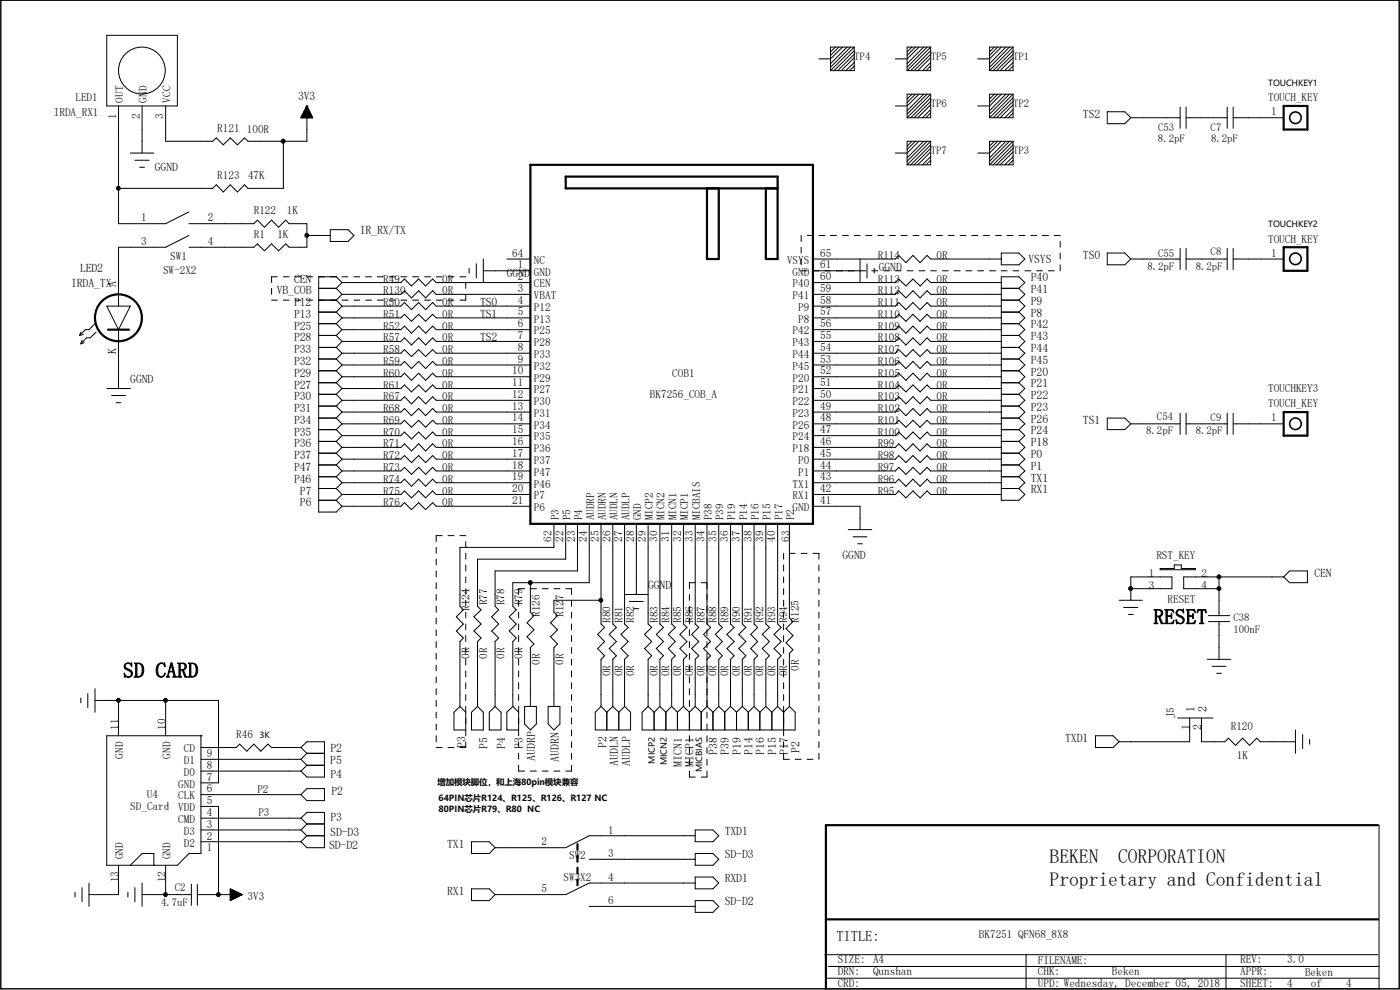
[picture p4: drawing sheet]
<svg xmlns="http://www.w3.org/2000/svg" width="297mm" height="210mm" viewBox="0 0 297 210" stroke-linecap="round" stroke-linejoin="round" font-family="sans-serif">
<g fill="none" stroke="#000" stroke-width=".21">
<path d="M.2 0h296.6v209.8h-296.6zM22.6 7.5h15v15h-15zM177.2 10l-1 1M178 10l-1.8 1.8M178.7 10l-2.5 2.5h-2.5M179.7 10l-3.5 3.5M180.5 10l-4.3 4.3M181.2 10h-5v5M181.2 10v5h-5M181.2 10l-5 5M181.2 10.8l-4.2 4.2M181.2 11.5l-3.5 3.5"/>
<path d="M181.2 12.2l-2.7 2.8M181.2 13.3l-1.7 1.7M181.2 14l-1 1M193.5 10l-1.1 1M193.5 20l-1.1 1M194.2 10l-1.8 1.8M194.2 20l-1.8 1.8M194.9 20l-2.5 2.5h-2.5M194.9 10l-2.5 2.5h-2.5M196 10l-3.6 3.5M196 20l-3.6 3.5M196.7 10l-4.3 4.3"/>
<path d="M196.7 20l-4.3 4.2M197.4 20v5h-5M197.4 10h-5v5M197.4 10v5h-5M197.4 20h-5v5M197.4 10l-5 5M197.4 10.8l-4.2 4.2M197.4 11.5l-3.5 3.5M197.4 12.2l-2.7 2.8M197.4 13.3l-1.7 1.7M197.4 14l-.9 1M197.4 20l-5 5"/>
<path d="M210.9 10l-1 1M210.9 20l-1 1M211.7 10l-1.8 1.8M211.7 20l-1.8 1.8M212.4 20l-2.5 2.5h-2.5M212.4 10l-2.5 2.5h-2.5M213.4 10l-3.5 3.5M213.4 20l-3.5 3.5M214.2 10l-4.3 4.3M214.2 20l-4.3 4.2M214.9 20v5h-5M214.9 10h-5v5"/>
<path d="M214.9 20h-5v5M214.9 10v5h-5M214.9 10l-5 5M214.9 10.8l-4.2 4.2M214.9 11.5l-3.5 3.5M214.9 12.2l-2.7 2.8M214.9 13.3l-1.8 1.7M214.9 14l-1 1M214.9 20l-5 5M25.1 40h.1M25.1 22.5v25h10l5-2.5M27.6 32.5h5"/>
<path d="M28.6 34h3M29.6 35.5h1M30.1 22.5v10M35.1 22.5v7.5h10l.8-.7 1.5 1.4 1.5-1.4 1.5 1.4 1.5-1.4 .7 .7h12.5v-7.5M60.1 30v10h-7.5l-.7-.8-1.5 1.5-1.5-1.5-1.5 1.5-1.5-1.5-.8 .8h-20M63.9 25h2.4M63.9 24.8h2.4M64 25v-.3h2.2v.3M64.1 24.6h2M64.1 25v-.5h2v.5M64.1 24.4h1.9M64.2 24.3h1.8v.7"/>
<path d="M64.2 24.2v.8M64.2 24.2h1.8M64.3 24.1h1.6v.9M64.3 24v1M64.3 24h1.5M64.4 23.9h1.4v1.1M64.4 23.8v1.2M64.4 23.8h1.3M64.5 23.7h1.2v1.3M64.5 23.6v1.4M64.6 23.6h1M64.6 23.5h1v1.5"/>
<path d="M64.6 23.4v1.6M64.6 23.4h.9M64.7 23.3h.8v1.7M64.8 23.1h.6v1.9M64.8 23v2M64.9 23h.4M64.9 22.9h.4v2.1M65 22.7h.2v2.3M65 22.6v2.4M65.1 22.6h.1M65.1 22.5h.1M65.1 22.5l1.2 2.5h-2.5"/>
<path d="M65.1 22.5l-1.3 2.5M65.2 22.8h-.3v2.2M65.4 23.2h-.7v1.8M193.5 30l-1.1 1M194.2 30l-1.8 1.7M194.9 30l-2.5 2.5h-2.5M196 30l-3.6 3.5M196.7 30l-4.3 4.2M197.4 30h-5v5M197.4 30v5h-5M197.4 20.7l-4.2 4.3M197.4 21.5l-3.5 3.5"/>
<path d="M197.4 22.2l-2.7 2.8M197.4 23.2l-1.7 1.8M197.4 24l-.9 1M197.4 30l-5 5M197.4 30.7l-4.2 4.3M197.4 31.5l-3.5 3.5M197.4 32.2l-2.7 2.8M197.4 33.2l-1.7 1.8M197.4 34l-.9 1M210.9 30l-1 1M211.7 30l-1.8 1.7M212.4 30l-2.5 2.5h-2.5"/>
<path d="M213.4 30l-3.5 3.5M214.2 30l-4.3 4.2M214.9 24l-1 1M214.9 30h-5v5M214.9 30v5h-5M214.9 20.7l-4.2 4.3M214.9 21.5l-3.5 3.5M214.9 22.2l-2.7 2.8M214.9 23.2l-1.8 1.8M214.9 30l-5 5M214.9 30.7l-4.2 4.3M214.9 31.5l-3.5 3.5"/>
<path d="M214.9 32.2l-2.7 2.8M214.9 33.2l-1.8 1.8M214.9 34l-1 1M234.9 23.7h3.7l1.3 1.3-1.3 1.2h-3.7zM239.9 25h10.5M250.4 22.7v4.5M251.6 25h8.7M251.6 22.7v4.5M260.3 22.7v4.5M261.6 25h10.7M261.6 22.7v4.5M40.1 50l-5 2.5h-10v12.4"/>
<path d="M40.1 47.5h13.7l.8-.8 1.5 1.5 1.5-1.5 1.5 1.5 1.5-1.5 .7 .8h3.8v5h-3.8l-.7-.8-1.5 1.5-1.5-1.5-1.5 1.5-1.5-1.5-.8 .8h-13.7M58.8 58.7h-1.2v1.2M60.1 58.7h1.2M62.6 58.7h1.2M65.1 50h5M65.1 58.7h1.2M70.1 48.7h3.7l1.3 1.3-1.3 1.2h-3.7zM72.6 59.9l-1.3-1.2h-3.7v49.9h3.7l1.3-1.2M72.6 58.7h1.2M72.6 59.9h12.4l.8-.7 1.5 1.5 1.5-1.5 1.5 1.5 1.5-1.5 .7 .7h20M72.6 59.9l-1.3 1.3M75.1 58.7h1.2"/>
<path d="M77.6 58.7h1.2M80.1 58.7h1.2M82.6 58.7h1.2M85 58.7h1.3M87.5 58.7h1.3M90.1 58.7h1.2M92.5 58.7h1.3M95 58.7h1.3M97.6 58.7h1.2M98.8 59.9v1.3M99.5 56.9v1.1M101 56v3"/>
<path d="M102.5 57.4h10M102.5 54.9v5M107.5 54.9h5M170 50v1.2M170 52.5v1.2M170 54.9v1.3M170 57.4h1.2M171.2 50h1.3M172.5 57.4h11.2M172.5 59.9h17.4l.8-.7 1.5 1.5 1.5-1.5 1.5 1.5 1.5-1.5 .7 .7h15M172.5 54.9h17.4l.8-.7 1.5 1.5 1.5-1.5 1.5 1.5 1.5-1.5 .7 .7h15M173.7 50h1.3"/>
<path d="M176.2 50h1.3M178.7 50h1.3M181.2 50h1.3M182.5 54.9v5M183.7 50h1.3M183.9 56v3M185 57.4h1.2M185.5 56.9v1.1M186.2 50h1.3M187.5 57.4h1.2M188.7 50h1.2M189.9 57.4h1.3"/>
<path d="M191.2 50h1.2M192.4 57.4h1.3M193.7 50h1.2M194.9 57.4h1.3M196.2 50h1.2M197.4 57.4h1.3M198.7 50h1.2M199.9 57.4h1.3M201.2 50h1.2M202.4 57.4h1.3M203.7 50h1.2M204.9 57.4h1.3"/>
<path d="M206.2 50h1.2M207.4 57.4h1.3M208.7 50h1.2M209.9 57.4h1.3M211.2 50h1.2M212.4 57.4h1.3M212.4 53.7h3.8l1.2 1.2-1.2 1.3h-3.8zM213.7 50h1.2M214.9 57.4h1.3M216.2 50h1.2M217.4 57.4h1.3M218.7 50h1.2"/>
<path d="M219.9 57.4h1.2M221.1 50h1.3M222.4 57.4h1.2M223.6 50h1.3M224.9 51.2v1.3M224.9 53.7v1.2M224.9 56.2v1.2M234.9 53.7h3.7l1.3 1.2-1.3 1.3h-3.7zM239.9 54.9h10.5M250.4 52.7v4.5M251.6 54.9h8.7M251.6 52.7v4.5"/>
<path d="M260.3 52.7v4.5M261.6 54.9h10.7M261.6 52.7v4.5M17.1 70.4l-.2 .8M17.4 72.2l-.3 .7M17.7 71l-.8 .2M17.9 72.7l-.8 .2M20.2 68.7l-1.3 1.2h-.8l-1.2 1.3M20.4 70.4l-1.3 1.3h-.7l-1.3 1.2M22.6 64.9h5l-2.5 5zM25.1 69.9v12.5M57.6 61.2v1.2"/>
<path d="M57.6 63.7h1.2M60.1 63.7h1.2M62.6 63.7h1.2M65.1 63.7h1.2M67.6 63.7h3.7M67.6 61.2h3.7M67.6 66.2h3.7M67.6 68.7h3.7M67.6 71.2h3.7M67.6 73.7h3.7M67.6 76.2h3.7M67.6 78.7h3.7"/>
<path d="M71.3 61.2l1.3 1.2M71.3 63.7l1.3 1.2M71.3 66.2l1.3 1.2M71.3 68.7l1.3 1.2M71.3 71.2l1.3 1.2M71.3 73.7l1.3 1.2M71.3 76.2l1.3 1.2M71.3 78.7l1.3 1.2M72.6 63.7h1.2M72.6 79.9h12.4l.8-.7 1.5 1.5 1.5-1.5 1.5 1.5 1.5-1.5 .7 .7h20M72.6 77.4h12.4l.8-.7 1.5 1.5 1.5-1.5 1.5 1.5 1.5-1.5 .7 .7h20M72.6 74.9h12.4l.8-.7 1.5 1.4 1.5-1.4 1.5 1.4 1.5-1.4 .7 .7h20"/>
<path d="M72.6 72.4h12.4l.8-.7 1.5 1.5 1.5-1.5 1.5 1.5 1.5-1.5 .7 .7h20M72.6 69.9h12.4l.8-.7 1.5 1.5 1.5-1.5 1.5 1.5 1.5-1.5 .7 .7h20M72.6 67.4h12.4l.8-.7 1.5 1.5 1.5-1.5 1.5 1.5 1.5-1.5 .7 .7h20M72.6 64.9h12.4l.8-.7 1.5 1.5 1.5-1.5 1.5 1.5 1.5-1.5 .7 .7h20M72.6 62.4h12.4l.8-.7 1.5 1.5 1.5-1.5 1.5 1.5 1.5-1.5 .7 .7h20M72.6 77.4l-1.3 1.3M72.6 74.9l-1.3 1.3M72.6 62.4l-1.3 1.3M72.6 64.9l-1.3 1.3M72.6 67.4l-1.3 1.3M72.6 69.9l-1.3 1.3M72.6 72.4l-1.3 1.3"/>
<path d="M72.6 79.9l-1.3 1.3M75.1 63.7h1.2M77.6 63.7h1.2M80.1 63.7h1.2M82.6 63.7h1.2M85 63.7h1.3M87.5 63.7h1.3M90.1 63.7h1.2M92.5 63.7h1.3M95 63.7h1.3M98.8 62.4v1.3h-1.2M172.5 79.9h17.4l.8-.7 1.5 1.5 1.5-1.5 1.5 1.5 1.5-1.5 .7 .7h15"/>
<path d="M172.5 77.4h17.4l.8-.7 1.5 1.5 1.5-1.5 1.5 1.5 1.5-1.5 .7 .7h15M172.5 74.9h17.4l.8-.7 1.5 1.4 1.5-1.4 1.5 1.4 1.5-1.4 .7 .7h15M172.5 72.4h17.4l.8-.7 1.5 1.5 1.5-1.5 1.5 1.5 1.5-1.5 .7 .7h15M172.5 69.9h17.4l.8-.7 1.5 1.5 1.5-1.5 1.5 1.5 1.5-1.5 .7 .7h15M172.5 67.4h17.4l.8-.7 1.5 1.5 1.5-1.5 1.5 1.5 1.5-1.5 .7 .7h15M172.5 64.9h17.4l.8-.7 1.5 1.5 1.5-1.5 1.5 1.5 1.5-1.5 .7 .7h15M172.5 62.4h17.4l.8-.7 1.5 1.5 1.5-1.5 1.5 1.5 1.5-1.5 .7 .7h15M212.4 63.7h3.8M212.4 61.2h3.8M212.4 66.2h3.8M212.4 68.7h3.8M212.4 71.2h3.8"/>
<path d="M212.4 73.7h3.8M212.4 76.2h3.8M212.4 78.7h3.8M216.2 61.2l1.2-1.3-1.2-1.2h-3.8v47.4h3.8l1.2-1.2-1.2-1.3M216.2 63.7l1.2 1.2-1.2 1.3M216.2 78.7l1.2 1.2-1.2 1.3M216.2 76.2l1.2 1.2-1.2 1.3M216.2 73.7l1.2 1.2-1.2 1.3M216.2 71.2l1.2 1.2-1.2 1.3M216.2 68.7l1.2 1.2-1.2 1.3M216.2 66.2l1.2 1.2-1.2 1.3M216.2 61.2l1.2 1.2-1.2 1.3"/>
<path d="M22.6 82.4h5M23.7 83.9h2.9M24.6 85.4h1M67.6 81.2h3.7M67.6 83.7h3.7M67.6 86.1h3.7M67.6 88.7h3.7M67.6 91.1h3.7M67.6 93.6h3.7M67.6 96.1h3.7M67.6 98.6h3.7M71.3 81.2l1.3 1.2"/>
<path d="M71.3 83.7l1.3 1.2M71.3 86.1l1.3 1.3M71.3 88.7l1.3 1.2M71.3 91.1l1.3 1.3M71.3 93.6l1.3 1.3M71.3 96.1l1.3 1.3M71.3 98.6l1.3 1.3M72.6 82.4h12.4l.8-.7 1.5 1.4 1.5-1.4 1.5 1.4 1.5-1.4 .7 .7h20M72.6 84.9h12.4l.8-.7 1.5 1.5 1.5-1.5 1.5 1.5 1.5-1.5 .7 .7h20M72.6 87.4h12.4l.8-.7 1.5 1.5 1.5-1.5 1.5 1.5 1.5-1.5 .7 .7h20M72.6 89.9h12.4l.8-.7 1.5 1.4 1.5-1.4 1.5 1.4 1.5-1.4 .7 .7h20M72.6 92.4h12.4l.8-.7 1.5 1.4 1.5-1.4 1.5 1.4 1.5-1.4 .7 .7h20"/>
<path d="M72.6 94.9h12.4l.8-.8 1.5 1.6 1.5-1.6 1.5 1.6 1.5-1.6 .7 .8h20M72.6 97.4h12.4l.8-.8 1.5 1.5 1.5-1.5 1.5 1.5 1.5-1.5 .7 .8h20M72.6 99.9h12.4l.8-.8 1.5 1.5 1.5-1.5 1.5 1.5 1.5-1.5 .7 .8h20M72.6 82.4l-1.3 1.3M72.6 84.9l-1.3 1.2M72.6 89.9l-1.3 1.2M72.6 92.4l-1.3 1.2M72.6 94.9l-1.3 1.2M72.6 97.4l-1.3 1.2M72.6 99.9l-1.3 1.2M72.6 87.4l-1.3 1.3M172.5 82.4h17.4l.8-.7 1.5 1.4 1.5-1.4 1.5 1.4 1.5-1.4 .7 .7h15"/>
<path d="M172.5 84.9h17.4l.8-.7 1.5 1.5 1.5-1.5 1.5 1.5 1.5-1.5 .7 .7h15M172.5 87.4h17.4l.8-.7 1.5 1.5 1.5-1.5 1.5 1.5 1.5-1.5 .7 .7h15M172.5 89.9h17.4l.8-.7 1.5 1.4 1.5-1.4 1.5 1.4 1.5-1.4 .7 .7h15M172.5 92.4h17.4l.8-.7 1.5 1.4 1.5-1.4 1.5 1.4 1.5-1.4 .7 .7h15M172.5 94.9h17.4l.8-.8 1.5 1.6 1.5-1.6 1.5 1.6 1.5-1.6 .7 .8h15M172.5 97.4h17.4l.8-.8 1.5 1.5 1.5-1.5 1.5 1.5 1.5-1.5 .7 .8h15M172.5 99.9h17.4l.8-.8 1.5 1.5 1.5-1.5 1.5 1.5 1.5-1.5 .7 .8h15M212.4 81.2h3.8M212.4 83.7h3.8M212.4 86.1h3.8M212.4 88.7h3.8M212.4 91.1h3.8"/>
<path d="M212.4 93.6h3.8M212.4 96.1h3.8M212.4 98.6h3.8M216.2 93.6l1.2 1.3-1.2 1.2M216.2 86.1l1.2 1.3-1.2 1.3M216.2 98.6l1.2 1.3-1.2 1.2M216.2 96.1l1.2 1.3-1.2 1.2M216.2 91.1l1.2 1.3-1.2 1.2M216.2 88.7l1.2 1.2-1.2 1.2M216.2 83.7l1.2 1.2-1.2 1.2M216.2 81.2l1.2 1.2-1.2 1.3M234.9 88.7h3.7l1.3 1.2-1.3 1.2h-3.7z"/>
<path d="M239.9 89.9h10.5M250.4 87.7v4.5M251.6 89.9h8.7M251.6 87.7v4.5M260.3 87.7v4.5M261.6 89.9h10.7M261.6 87.7v4.5M67.6 101.1h3.7M67.6 103.6h3.7M67.6 106.1h3.7M71.3 101.1l1.3 1.3M71.3 103.6l1.3 1.3"/>
<path d="M71.3 106.1l1.3 1.3M72.6 102.4h12.4l.8-.8 1.5 1.6 1.5-1.6 1.5 1.6 1.5-1.6 .7 .8h20M72.6 104.9h12.4l.8-.8 1.5 1.5 1.5-1.5 1.5 1.5 1.5-1.5 .7 .8h20M72.6 107.4h12.4l.8-.8 1.5 1.5 1.5-1.5 1.5 1.5 1.5-1.5 .7 .8h20M72.6 102.4l-1.3 1.2M72.6 104.9l-1.3 1.2M92.5 116.1v1.3M92.5 118.6v1.2M93.8 113.6h-1.3v1.3M95 113.6h1.3M97.6 113.6h1.2M98.8 114.9v1.2"/>
<path d="M98.8 117.4v1.2M98.8 119.8v1.3M117.5 111.1v5h-19.9v12.5l.7 .8-1.5 1.5 1.5 1.5-1.5 1.5 1.5 1.4-.7 .8v13.8M120 111.1v7.5h-18.7v10l.8 .8-1.6 1.5 1.6 1.5-1.6 1.5 1.6 1.4-.8 .8v13.8M122.5 111.1v10h-17.5v7.5l.8 .8-1.5 1.5 1.5 1.5-1.5 1.5 1.5 1.4-.8 .8v13.8M125 111.1v12.5h-16.2v5l.7 .8-1.5 1.5 1.5 1.5-1.5 1.5 1.5 1.4-.7 .8v13.8M127.5 111.1v21.3l.8 .7-1.5 1.5 1.5 1.5-1.5 1.5 1.5 1.5-.8 .8v10M130 111.1v21.3l.8 .7-1.6 1.5 1.6 1.5-1.6 1.5 1.6 1.5-.8 .8v10M132.5 111.1v21.3l.8 .7-1.6 1.5 1.6 1.5-1.6 1.5 1.6 1.5-.8 .8v10M135 111.1v15M137.5 111.1v21.3l.8 .7-1.6 1.5 1.6 1.5-1.6 1.5 1.6 1.5-.8 .8v10M140 111.1v21.3l.8 .7-1.6 1.5 1.6 1.5-1.6 1.5 1.6 1.5-.8 .8v10"/>
<path d="M142.5 111.1v21.3l.8 .7-1.5 1.5 1.5 1.5-1.5 1.5 1.5 1.5-.8 .8v10M145 111.1v21.3l.8 .7-1.6 1.5 1.6 1.5-1.6 1.5 1.6 1.5-.8 .8v10M147.5 111.1v21.3l.8 .7-1.6 1.5 1.6 1.5-1.6 1.5 1.6 1.5-.8 .8v10M150 111.1v21.3l.7 .7-1.4 1.5 1.4 1.5-1.4 1.5 1.4 1.5-.7 .8M152.5 111.1v21.3l.7 .7-1.4 1.5 1.4 1.5-1.4 1.5 1.4 1.5-.7 .8v10M155 111.1v21.3l.7 .7-1.5 1.5 1.5 1.5-1.5 1.5 1.5 1.5-.7 .8v10M157.5 111.1v21.3l.7 .7-1.5 1.5 1.5 1.5-1.5 1.5 1.5 1.5-.7 .8v10M160 111.1v21.3l.7 .7-1.4 1.5 1.4 1.5-1.4 1.5 1.4 1.5-.7 .8v10M162.5 111.1v21.3l.7 .7-1.5 1.5 1.5 1.5-1.5 1.5 1.5 1.5-.7 .8v10M165 111.1v21.3l.7 .7-1.5 1.5 1.5 1.5-1.5 1.5 1.5 1.5-.7 .8v10M166.2 117.4v1.2M166.2 119.8v1.3"/>
<path d="M167.5 117.4h1.2M167.5 111.1v20l.7 .8-1.4 1.4 1.4 1.5-1.4 1.6 1.4 1.4-.7 .8v11.3M170 117.4h1.2M172.5 117.4h1.2v1.2M172.5 102.4h17.4l.8-.8 1.5 1.6 1.5-1.6 1.5 1.6 1.5-1.6 .7 .8h15M172.5 104.9h17.4l.8-.8 1.5 1.5 1.5-1.5 1.5 1.5 1.5-1.5 .7 .8h15M172.5 107.4h10v5M173.7 119.8v1.3M180 112.4h5M181 113.9h2.9M181.9 115.4h1.1M212.4 101.1h3.8"/>
<path d="M212.4 103.6h3.8M216.2 101.1l1.2 1.3-1.2 1.2M92.5 121.1v1.3M92.5 123.6v1.3M92.5 126.1v1.2M92.5 128.6v1.3M92.5 131.1v1.3M92.5 133.6v1.2M92.5 136.1v1.3M92.5 138.6v1.3M98.8 122.4v1.2M98.8 124.9v1.2"/>
<path d="M98.8 127.3v1.3M98.8 129.9v1.2M98.8 132.4v1.2M98.8 134.8v1.3M98.8 137.4v1.2M98.8 139.9v1.2M110 127.3v1.3M110 129.9v1.2M110 132.4v1.2M110 134.8v1.3M110 137.4v1.2M110 139.9v1.2"/>
<path d="M111.3 124.9h-1.3v1.2M112.5 124.9h1.3M112.5 123.6v6.3l.8 .7-1.5 1.5 1.5 1.5-1.5 1.5 1.5 1.5-.8 .8v12.5M115 124.9h1.3M117.5 124.9h1.3M120 124.9h1.2v1.2M121.2 127.3v1.3M121.2 129.9v1.2M121.2 132.4v1.2M121.2 134.8v1.3M121.2 137.4v1.2M121.2 139.9v1.2"/>
<path d="M127.5 127.3h-10v2.6l.8 .7-1.5 1.5 1.5 1.5-1.5 1.5 1.5 1.5-.8 .8v12.5M132.5 126.1h5M133.5 127.6h3M134.5 129.1h1M146.3 126.1v1.2M146.3 128.6v1.3M146.3 131.1v1.3M146.3 133.6v1.2M146.3 136.1v1.3M146.3 138.6v1.3M147.5 123.6h-1.2v1.3M148.8 123.6h1.2"/>
<path d="M150 133.6v1.2M150 136.1v1.3M150 138.6v11.3M166.2 122.4v1.2M166.2 124.9v1.2M166.2 127.3v1.3M166.2 129.9v1.2M166.2 132.4v1.2M166.2 134.8v1.3M166.2 137.4v1.2M166.2 139.9v1.2M173.7 122.4v1.2"/>
<path d="M173.7 124.9v1.2M173.7 127.3v1.3M173.7 129.9v1.2M173.7 132.4v1.2M173.7 134.8v1.3M173.7 137.4v1.2M173.7 139.9v1.2M237.4 127.3h5M238.4 128.9h3M239.4 130.3h1M239.9 124.9h.1M239.9 124.9h8.7v-2.5h-8.7v4.9"/>
<path d="M246.1 120.6h3v-.8h1.5v.8h3v.3h-7.5zM256.1 139.9h5M256.4 130.6h4.5M256.4 131.9h4.5M258.6 122.4v8.2M258.6 131.9v8M272.3 122.4h-21.2v2.5h7.5M273.6 121.1h3.8v2.5h-3.8l-1.3-1.2zM17.1 148.1v1M18.6 147.1v3M20.2 148.6h26.2v17.5h-3.8M20.2 146.1v5"/>
<path d="M22.6 156.1h20v25h-2.5l-2.5 2.5h-15zM25.1 148.6v7.5M35.1 148.6v7.5M42.6 156.1h.1M42.6 158.6h7.5l.7-.7 1.6 1.4 1.4-1.4 1.5 1.4 1.6-1.4 .7 .7h6.2M63.8 158.6l1.3-1.2h3.7v7.4h-3.7l-1.3-1.2M63.8 158.6l1.3 1.2M65.1 159.8h3.7M65.1 159.8l-1.3 1.3M92.5 141.1v1.2M92.5 143.6v1.2M92.5 146.1v1.3"/>
<path d="M92.5 148.6v1.3M92.5 151.1v1.2M92.5 153.6v1.3M92.5 156.1v1.3M92.5 158.6h1.3M95 158.6h1.3M97.6 149.9l-1.3 1.2v3.8h2.5M97.6 149.9l1.2 1.2M98.8 157.4v1.2h-1.2M98.8 142.3v1.3M98.8 144.8v1.3M98.8 147.4v1.2"/>
<path d="M98.8 149.9v6.2M100 151.1l1.3-1.2 1.2 1.2v3.8h-2.5zM103.8 151.1l1.2-1.2 1.3 1.2v3.8h-2.5zM108.8 149.9l-1.3 1.2v3.8h2.5M108.8 149.9l1.2 1.2M110 142.3v1.3M110 144.8v1.3M110 147.4v1.2M110 149.9v6.2M110 157.4v1.2M110 159.8v1.3M111.3 149.9h2.5v3.7l-1.3 1.3-1.2-1.3z"/>
<path d="M116.3 149.9h2.5v3.7l-1.3 1.3-1.2-1.3zM121.2 142.3v1.3M121.2 144.8v1.3M121.2 147.4v1.2M121.2 149.9v1.2M121.2 152.3v1.3M121.2 154.9v1.2M121.2 157.4v1.2M121.2 159.8v1.3M127.5 149.9l-1.2 1.2v3.8h7.5v-3.8l-1.3-1.2M127.5 149.9l1.2 1.2M128.7 151.1v3.8"/>
<path d="M130 149.9l1.3 1.2M130 149.9l-1.3 1.2M131.3 151.1v3.8M132.5 149.9l-1.2 1.2M137.5 149.9l-1.3 1.2v3.8h32.5v-3.8l-1.2-1.2M137.5 149.9l1.3 1.2M138.8 151.1v3.8M140 149.9l-1.2 1.2M140 149.9l1.3 1.2M141.3 151.1v3.8M142.5 149.9l-1.2 1.2M142.5 149.9l1.2 1.2"/>
<path d="M143.7 151.1v3.8M145 149.9l1.3 1.2M145 149.9l-1.3 1.2M146.3 141.1v1.2M146.3 143.6v1.2M146.3 146.1v1.3M146.3 148.6v1.3M146.3 151.1v3.8M146.3 156.1v1.3M146.3 158.6v1.2M147.5 149.9l-1.2 1.2M147.5 149.9l1.3 1.2"/>
<path d="M148.8 151.1v3.8M150 151.1v1.2M150 153.6v1.3M150 156.1v1.3M150 158.6v1.2M150 149.9l-1.2 1.2M150 149.9l1.3 1.2M151.3 151.1v3.8M152.5 149.9l-1.2 1.2M152.5 149.9l1.3 1.2M153.8 151.1v3.8M155 149.9l-1.2 1.2"/>
<path d="M155 149.9l1.3 1.2M156.3 151.1v3.8M157.5 149.9l1.2 1.2M157.5 149.9l-1.2 1.2M158.7 151.1v3.8M160 149.9l1.2 1.2M160 149.9l-1.3 1.2M161.2 151.1v3.8M162.5 149.9l1.2 1.2M162.5 149.9l-1.3 1.2M163.7 151.1v3.8M165 149.9l1.2 1.2 1.3-1.2"/>
<path d="M165 149.9l-1.3 1.2M166.2 142.3v1.3M166.2 144.8v1.3M166.2 147.4v1.2M166.2 149.9v6.2M166.2 157.4v1.2M166.2 159.8v1.3h1.3M173.7 142.3v1.3M173.7 144.8v1.3M173.7 147.4v1.2M173.7 149.9v1.2M173.7 152.3v1.3"/>
<path d="M173.7 154.9v1.2M173.7 157.4v1.2M173.7 159.8v1.3M232.4 156.1h3.7l1.3 1.3-1.3 1.2h-3.7zM249.9 152.3h7.4M252.4 152.3v5.1h-15M254.9 152.3v5.1h5l.7-.8 1.5 1.5 1.5-1.5 1.5 1.5 1.5-1.5 .8 .8h7.4M257.1 141.4h3M258.1 142.8h1M274.8 154.9v4.9M276.4 155.8v3M277.8 156.8v1.1"/>
<path d="M42.6 161.1h21.2M42.6 163.6h21.2M42.6 178.6h21.2M42.6 176.1h21.2M42.6 173.6h21.2M42.6 171.1h3.8v18.7M42.6 168.6h21.2M63.8 173.6l1.3-1.3h3.7v7.5h-3.7l-1.3-1.2M63.8 168.6l1.3-1.3h3.7v2.5h-3.7zM63.8 161.1l1.3 1.2M63.8 173.6l1.3 1.2M63.8 176.1l1.3 1.2"/>
<path d="M65.1 177.3h3.7M65.1 162.3h3.7M65.1 162.3l-1.3 1.3M65.1 174.8h3.7M65.1 174.8l-1.3 1.3M65.1 177.3l-1.3 1.3M100 178.6h3.8l1.2 1.2-1.2 1.3h-3.8zM110 162.3v1.3h1.3M112.5 163.6h1.3M115 163.6h1.3M117.5 163.6h1.3M121.2 162.3v1.3h-1.2"/>
<path d="M146.3 161.1v1.2M146.3 163.6v1.2h1.2M147.5 176.1h3.8l1.2 1.2-1.2 1.3h-3.8zM147.5 177.3h-22.5l-5 2.5h-15M150 163.6v1.2h-1.2M150 161.1v1.2M168.7 161.1h1.3M171.2 161.1h1.3M292.6 175v34.8M15.9 189.3v1M17.4 188.3v3M18.9 187.3v5"/>
<path d="M25.1 183.6v6.2h-6.2M27.1 189.3v1M27.6 183.6l2.5-2.5h2.5v2.5M28.6 188.3v3M30.1 187.3v5M30.1 189.8h10.5M32.6 183.6h.1M35.1 183.6v6.2M40.6 187.6v4.5M41.9 189.8h9.5M41.9 187.6v4.5M46.4 189.8h.1"/>
<path d="M48.9 188.6l2.5 1.2-2.5 1.3zM48.9 191h.1M48.9 190.9h.2M48.9 190.7h.7M48.9 190.6h.8M48.9 190.5h1.1M48.9 190.4h1.3M48.9 190.3h1.5M48.9 190.2h1.6M48.9 190.1h1.9M48.9 190h2.1M48.9 189.9h2.2"/>
<path d="M48.9 189.7h2.3v.2M48.9 189.6h2.1M48.9 189.5h1.9v.5M48.9 189.4h1.7M48.9 189.3h1.5M48.9 189.2h1.3M48.9 189.1h1.1M48.9 189h.8M48.9 188.9h.7M48.9 188.8h.5M48.9 188.7h.2M48.9 188.6h.1"/>
<path d="M48.9 188.6v2.4M49 188.6v2.3M49.1 188.7v2.2M49.2 188.8v2M49.3 188.8v2M49.4 188.8v2h-.5M49.5 188.9v1.8M49.6 189v1.6M49.7 189v1.6M49.8 189.1v1.4M49.9 189.1v1.4M50 189.1v1.4"/>
<path d="M50.1 189.2v1.2M50.2 189.2v1.2M50.3 189.3v1M50.4 189.4v.8M50.5 189.4v.8M50.6 189.4v.8M50.7 189.5v.6M50.9 189.6v.4M51 189.7v.2M51.1 189.7v.2M51.3 189.8h.1M100 188.6h3.8l1.2 1.2-1.2 1.3h-3.8z"/>
<path d="M125 182.3h22.5M125 192.3h22.5M147.5 181.1h3.8l1.2 1.2-1.2 1.3h-3.8zM147.5 186.1h3.8l1.2 1.2-1.2 1.3h-3.8zM147.5 191.1h3.8l1.2 1.2-1.2 1.2h-3.8zM147.5 187.3h-22.5l-5 2.5h-15M.2 209.8h.1M175 202.5h117.4M175.5 207.5h117.1M175.7 205h116.9M217.7 202.5v7.3M260.1 202.5v7.3"/>
<circle cx="30.1" cy="15" r="5"/>
</g>
<g fill="none" stroke="#000" stroke-width=".47">
<path d="M112.5 35h60v76.1h-60zM150 40v14.9h2.5v-14.9M162.5 40v14.9h2.5v-17.4h-45v2.5h45M272.3 22.5h5.1v5h-5.1zM272.3 52.5h5.1v4.9h-5.1zM22.9 69.9h4.5M272.3 87.4h5.1v5h-5.1zM122.5 179.1v1.2M292.4 175h-117.2v34.8M122.5 181.6v1.2M122.5 184.1v1.2M122.5 186.6v1.2"/>
<path d="M175.2 195h117.2"/>
<circle cx="25.1" cy="67.4" r="5"/>
</g>
<g fill="none" stroke="#000" stroke-width=".34">
<circle cx="274.8" cy="25" r="1.23"/>
<circle cx="274.8" cy="54.9" r="1.23"/>
<circle cx="274.8" cy="89.9" r="1.23"/>
</g>
<g fill="#000" stroke="#000" stroke-width=".21">
<circle cx="25.1" cy="39.9" r=".41"/>
<circle cx="60.1" cy="30" r=".42"/>
<circle cx="65.1" cy="49.9" r=".41"/>
<circle cx="112.5" cy="123.6" r=".41"/>
<circle cx="127.5" cy="127.3" r=".41"/>
<circle cx="239.9" cy="124.8" r=".42"/>
<circle cx="258.6" cy="124.8" r=".41"/>
<circle cx="258.6" cy="122.4" r=".41"/>
<circle cx="25.1" cy="148.6" r=".41"/>
<circle cx="35.1" cy="148.6" r=".41"/>
<circle cx="35.1" cy="189.8" r=".41"/>
<circle cx="46.3" cy="189.8" r=".41"/>
</g>
<g font-size="4.5">
<text x="244.7" y="132.4">RESET</text>
<text x="26.1" y="143.7">SD CARD</text>
</g>
<g font-size="4.1">
<text x="222.7" y="183">BEKEN</text>
<text x="237.2" y="183">CORPORATION</text>
<text x="222.7" y="188">Proprietary and Confidential</text>
</g>
<text font-size="3.1" x="177.5" y="199.5">TITLE:</text>
<g font-size="2.5">
<text x="63.2" y="21.3">3V3</text>
<text x="229.7" y="25">TS2</text>
<text x="32.9" y="36.2">GGND</text>
<text x="76.3" y="49.7">IR_RX/TX</text>
<text x="17" y="57.7">LED2</text>
<text x="62.4" y="59.9">CEN</text>
<text x="107.5" y="58.7">GGND</text>
<text x="186.4" y="57.4">GGND</text>
<text x="218.2" y="55.7">VSYS</text>
<text x="218.7" y="59.7">P40</text>
<text x="229.7" y="54.9">TS0</text>
<text x="15.1" y="60.9">IRDA_TX</text>
<text x="24.6" y="60.9" transform="rotate(-90 24.6 60.9)">A</text>
<text x="58.7" y="62.4">VB_COB</text>
<text x="62.4" y="64.9">P12</text>
<text x="101.9" y="64.9">TS0</text>
<text x="218.7" y="64.7">P9</text>
<text x="218.7" y="62.2">P41</text>
<text x="62.4" y="67.4">P13</text>
<text x="62.4" y="69.9">P25</text>
<text x="101.9" y="67.4">TS1</text>
<text x="218.7" y="69.7">P42</text>
<text x="218.7" y="67.2">P8</text>
<text x="24.6" y="75.2" transform="rotate(-90 24.6 75.2)">K</text>
<text x="62.4" y="72.4">P28</text>
<text x="62.4" y="74.9">P33</text>
<text x="62.4" y="77.4">P32</text>
<text x="101.9" y="72.4">TS2</text>
<text x="218.7" y="77.2">P45</text>
<text x="218.7" y="74.7">P44</text>
<text x="218.7" y="72.2">P43</text>
<text x="27.6" y="81.2">GGND</text>
<text x="62.4" y="79.9">P29</text>
<text x="62.4" y="82.4">P27</text>
<text x="218.7" y="82.2">P21</text>
<text x="218.7" y="79.7">P20</text>
<text x="62.4" y="84.9">P30</text>
<text x="62.4" y="87.4">P31</text>
<text x="62.4" y="89.9">P34</text>
<text x="218.7" y="89.7">P26</text>
<text x="218.7" y="87.2">P23</text>
<text x="218.7" y="84.7">P22</text>
<text x="229.7" y="89.9">TS1</text>
<text x="62.4" y="92.4">P35</text>
<text x="62.4" y="94.9">P36</text>
<text x="218.7" y="94.7">P18</text>
<text x="218.7" y="92.2">P24</text>
<text x="62.4" y="97.4">P37</text>
<text x="62.4" y="99.9">P47</text>
<text x="218.7" y="99.7">P1</text>
<text x="218.7" y="97.2">P0</text>
<text x="62.4" y="102.4">P46</text>
<text x="63.6" y="104.9">P7</text>
<text x="63.6" y="107.4">P6</text>
<text x="218.7" y="104.6">RX1</text>
<text x="218.7" y="102.2">TX1</text>
<text x="178.7" y="118.6">GGND</text>
<text x="137.5" y="124.9">GGND</text>
<text x="278.8" y="122.4">CEN</text>
<text x="252.4" y="154.9" transform="rotate(-90 252.4 154.9)">1</text>
<text x="253.4" y="151.1" transform="rotate(-90 253.4 151.1)">1</text>
<text x="254.9" y="154.9" transform="rotate(-90 254.9 154.9)">2</text>
<text x="255.9" y="151.1" transform="rotate(-90 255.9 151.1)">2</text>
<text x="70.1" y="159.5">P2</text>
<text x="98.7" y="158.6" transform="rotate(-90 98.7 158.6)">P3</text>
<text x="103.5" y="158.9" transform="rotate(-90 103.5 158.9)">P5</text>
<text x="107.2" y="158.9" transform="rotate(-90 107.2 158.9)">P4</text>
<text x="111" y="158.9" transform="rotate(-90 111 158.9)">P3</text>
<text x="113.5" y="161.3" transform="rotate(-90 113.5 161.3)">AUDRP</text>
<text x="118.5" y="161.6" transform="rotate(-90 118.5 161.6)">AUDRN</text>
<text x="128.7" y="158.6" transform="rotate(-90 128.7 158.6)">P2</text>
<text x="152.1" y="160.1" transform="rotate(-90 152.1 160.1)">P38</text>
<text x="154.6" y="160.1" transform="rotate(-90 154.6 160.1)">P39</text>
<text x="157.1" y="160.1" transform="rotate(-90 157.1 160.1)">P19</text>
<text x="159.6" y="160.1" transform="rotate(-90 159.6 160.1)">P14</text>
<text x="162.1" y="160.1" transform="rotate(-90 162.1 160.1)">P16</text>
<text x="164.6" y="160.1" transform="rotate(-90 164.6 160.1)">P15</text>
<text x="167.1" y="160.1" transform="rotate(-90 167.1 160.1)">P17</text>
<text x="169.6" y="159.6" transform="rotate(-90 169.6 159.6)">P2</text>
<text x="226" y="157.4">TXD1</text>
<text x="70.1" y="162.1">P5</text>
<text x="70.1" y="165">P4</text>
<text x="131.1" y="162.4" transform="rotate(-90 131.1 162.4)">AUDLN</text>
<text x="133.7" y="162.4" transform="rotate(-90 133.7 162.4)">AUDLP</text>
<text x="144.7" y="162.7" transform="rotate(-90 144.7 162.7)">MICN1</text>
<text x="147.1" y="162.7" transform="rotate(-90 147.1 162.7)">MICP1</text>
<text x="70.3" y="168.6">P2</text>
<text x="70.1" y="177.3">SD-D3</text>
<text x="70.1" y="174.2">P3</text>
<text x="94.9" y="179.8">TX1</text>
<text x="153.8" y="177.1">TXD1</text>
<text x="69.8" y="180.1">SD-D2</text>
<text x="153.8" y="182">SD-D3</text>
<text x="94.9" y="189.8">RX1</text>
<text x="153.8" y="187.1">RXD1</text>
<text x="153.8" y="192.1">SD-D2</text>
</g>
<g font-size="2.4">
<text x="16" y="21.5">LED1</text>
<text x="26.2" y="21.8" transform="rotate(-90 26.2 21.8)">OUT</text>
<text x="31.2" y="21.8" transform="rotate(-90 31.2 21.8)">GND</text>
<text x="36.2" y="21.8" transform="rotate(-90 36.2 21.8)">VCC</text>
<text x="269" y="21.5">TOUCH_KEY</text>
<text x="11.4" y="24.5">IRDA_RX1</text>
<text x="24.6" y="25.2" transform="rotate(-90 24.6 25.2)">1</text>
<text x="29.6" y="25.2" transform="rotate(-90 29.6 25.2)">2</text>
<text x="34.6" y="25.2" transform="rotate(-90 34.6 25.2)">3</text>
<text x="46.1" y="28">R121</text>
<text x="52.4" y="28.2">100R</text>
<text x="269.7" y="24.5">1</text>
<text x="46.1" y="38">R123</text>
<text x="52.6" y="38">47K</text>
<text x="30" y="46.9">1</text>
<text x="44.1" y="46.9">2</text>
<text x="53.8" y="45.5">R122</text>
<text x="60.8" y="45.5">1K</text>
<text x="30" y="51.9">3</text>
<text x="44.1" y="51.9">4</text>
<text x="53.8" y="50.5">R1</text>
<text x="58.8" y="50.5">1K</text>
<text x="269" y="51.5">TOUCH_KEY</text>
<text x="34.6" y="58.2">SW-2X2</text>
<text x="36.1" y="55.2">SW1</text>
<text x="81.3" y="59.9">R49</text>
<text x="93.8" y="59.9">0R</text>
<text x="108.7" y="54.4">64</text>
<text x="109.9" y="59.4">2</text>
<text x="109.9" y="56.9">1</text>
<text x="113.3" y="58.5">GND</text>
<text x="113.3" y="56">NC</text>
<text x="167" y="56">VSYS</text>
<text x="168.1" y="58.5">GND</text>
<text x="174" y="59.4">60</text>
<text x="174" y="56.9">61</text>
<text x="174" y="54.4">65</text>
<text x="186.2" y="59.9">R113</text>
<text x="186.2" y="54.9">R114</text>
<text x="198.7" y="59.9">0R</text>
<text x="198.7" y="54.9">0R</text>
<text x="269.7" y="54.4">1</text>
<text x="81.3" y="64.9">R50</text>
<text x="81.3" y="62.4">R130</text>
<text x="93.8" y="64.9">0R</text>
<text x="93.8" y="62.4">0R</text>
<text x="109.9" y="64.4">4</text>
<text x="109.9" y="61.9">3</text>
<text x="113.3" y="66">P12</text>
<text x="113.3" y="63.5">VBAT</text>
<text x="113.3" y="61">CEN</text>
<text x="168.1" y="63.5">P41</text>
<text x="168.1" y="61">P40</text>
<text x="169.3" y="66">P9</text>
<text x="174" y="64.4">58</text>
<text x="174" y="61.9">59</text>
<text x="186.2" y="64.9">R111</text>
<text x="186.2" y="62.4">R112</text>
<text x="198.7" y="64.9">0R</text>
<text x="198.7" y="62.4">0R</text>
<text x="81.3" y="67.4">R51</text>
<text x="81.3" y="69.9">R52</text>
<text x="93.8" y="67.4">0R</text>
<text x="93.8" y="69.9">0R</text>
<text x="109.9" y="71.9">7</text>
<text x="109.9" y="69.4">6</text>
<text x="109.9" y="66.9">5</text>
<text x="113.3" y="71">P25</text>
<text x="113.3" y="68.5">P13</text>
<text x="168.1" y="71">P42</text>
<text x="169.3" y="68.5">P8</text>
<text x="174" y="71.9">55</text>
<text x="174" y="69.4">56</text>
<text x="174" y="66.9">57</text>
<text x="186.2" y="69.9">R109</text>
<text x="186.2" y="67.4">R110</text>
<text x="198.7" y="69.9">0R</text>
<text x="198.7" y="67.4">0R</text>
<text x="81.3" y="72.4">R57</text>
<text x="81.3" y="74.9">R58</text>
<text x="81.3" y="77.4">R59</text>
<text x="93.8" y="72.4">0R</text>
<text x="93.8" y="74.9">0R</text>
<text x="93.8" y="77.4">0R</text>
<text x="109.9" y="76.9">9</text>
<text x="109.9" y="74.4">8</text>
<text x="113.3" y="75.9">P33</text>
<text x="113.3" y="73.4">P28</text>
<text x="168.1" y="75.9">P44</text>
<text x="168.1" y="73.4">P43</text>
<text x="174" y="76.9">53</text>
<text x="174" y="74.4">54</text>
<text x="186.2" y="77.4">R106</text>
<text x="186.2" y="74.9">R107</text>
<text x="186.2" y="72.4">R108</text>
<text x="198.7" y="77.4">0R</text>
<text x="198.7" y="74.9">0R</text>
<text x="198.7" y="72.4">0R</text>
<text x="81.3" y="79.9">R60</text>
<text x="81.3" y="82.4">R61</text>
<text x="93.8" y="79.9">0R</text>
<text x="93.8" y="82.4">0R</text>
<text x="108.7" y="79.4">10</text>
<text x="108.7" y="81.9">11</text>
<text x="113.3" y="80.9">P29</text>
<text x="113.3" y="78.4">P32</text>
<text x="113.3" y="83.4">P27</text>
<text x="142.6" y="79.9">COB1</text>
<text x="168.1" y="83.4">P21</text>
<text x="168.1" y="80.9">P20</text>
<text x="168.1" y="78.4">P45</text>
<text x="174" y="81.9">51</text>
<text x="174" y="79.4">52</text>
<text x="186.2" y="82.4">R104</text>
<text x="186.2" y="79.9">R105</text>
<text x="198.7" y="82.4">0R</text>
<text x="198.7" y="79.9">0R</text>
<text x="269" y="83.1">TOUCHKEY3</text>
<text x="81.3" y="84.9">R67</text>
<text x="81.3" y="87.4">R68</text>
<text x="81.3" y="89.9">R69</text>
<text x="93.8" y="84.9">0R</text>
<text x="93.8" y="87.4">0R</text>
<text x="93.8" y="89.9">0R</text>
<text x="108.7" y="84.4">12</text>
<text x="108.7" y="86.9">13</text>
<text x="108.7" y="89.4">14</text>
<text x="113.3" y="85.9">P30</text>
<text x="113.3" y="88.4">P31</text>
<text x="137.9" y="84.5">BK7256_COB_A</text>
<text x="168.1" y="88.4">P23</text>
<text x="168.1" y="85.9">P22</text>
<text x="174" y="89.4">48</text>
<text x="174" y="86.9">49</text>
<text x="174" y="84.4">50</text>
<text x="186.2" y="89.9">R101</text>
<text x="186.2" y="87.4">R102</text>
<text x="186.2" y="84.9">R103</text>
<text x="198.7" y="89.9">0R</text>
<text x="198.7" y="87.4">0R</text>
<text x="198.7" y="84.9">0R</text>
<text x="269" y="86.4">TOUCH_KEY</text>
<text x="269.7" y="89.4">1</text>
<text x="81.3" y="92.4">R70</text>
<text x="81.3" y="94.9">R71</text>
<text x="93.8" y="92.4">0R</text>
<text x="93.8" y="94.9">0R</text>
<text x="108.7" y="91.9">15</text>
<text x="108.7" y="94.4">16</text>
<text x="113.3" y="90.9">P34</text>
<text x="113.3" y="93.4">P35</text>
<text x="113.3" y="95.9">P36</text>
<text x="168.1" y="95.9">P18</text>
<text x="168.1" y="93.4">P24</text>
<text x="168.1" y="90.9">P26</text>
<text x="174" y="94.4">46</text>
<text x="174" y="91.9">47</text>
<text x="186.2" y="94.9">R99</text>
<text x="186.2" y="92.4">R100</text>
<text x="198.7" y="94.9">0R</text>
<text x="198.7" y="92.4">0R</text>
<text x="81.3" y="97.4">R72</text>
<text x="81.3" y="99.9">R73</text>
<text x="93.8" y="97.4">0R</text>
<text x="93.8" y="99.9">0R</text>
<text x="108.7" y="96.9">17</text>
<text x="108.7" y="99.4">18</text>
<text x="108.7" y="101.9">19</text>
<text x="113.3" y="98.4">P37</text>
<text x="113.3" y="100.9">P47</text>
<text x="169.3" y="100.9">P1</text>
<text x="169.3" y="98.4">P0</text>
<text x="174" y="101.9">43</text>
<text x="174" y="99.4">44</text>
<text x="174" y="96.9">45</text>
<text x="186.2" y="99.9">R97</text>
<text x="186.2" y="97.4">R98</text>
<text x="198.7" y="99.9">0R</text>
<text x="198.7" y="97.4">0R</text>
<text x="81.3" y="102.4">R74</text>
<text x="81.3" y="104.9">R75</text>
<text x="81.3" y="107.4">R76</text>
<text x="93.8" y="102.4">0R</text>
<text x="93.8" y="104.9">0R</text>
<text x="93.8" y="107.4">0R</text>
<text x="108.7" y="104.4">20</text>
<text x="108.7" y="106.9">21</text>
<text x="113.3" y="103.4">P46</text>
<text x="113.3" y="105.9">P7</text>
<text x="168.1" y="105.9">RX1</text>
<text x="168.1" y="103.4">TX1</text>
<text x="174" y="106.9">41</text>
<text x="174" y="104.4">42</text>
<text x="186.2" y="104.9">R95</text>
<text x="186.2" y="102.4">R96</text>
<text x="198.7" y="104.9">0R</text>
<text x="198.7" y="102.4">0R</text>
<text x="113.3" y="108.4">P6</text>
<text x="118.5" y="110.4" transform="rotate(-90 118.5 110.4)">P3</text>
<text x="121" y="110.4" transform="rotate(-90 121 110.4)">P5</text>
<text x="123.5" y="110.4" transform="rotate(-90 123.5 110.4)">P4</text>
<text x="126" y="110.4" transform="rotate(-90 126 110.4)">AUDRP</text>
<text x="128.5" y="110.4" transform="rotate(-90 128.5 110.4)">AUDRN</text>
<text x="131" y="110.4" transform="rotate(-90 131 110.4)">AUDLN</text>
<text x="133.5" y="110.4" transform="rotate(-90 133.5 110.4)">AUDLP</text>
<text x="136" y="110.4" transform="rotate(-90 136 110.4)">GND</text>
<text x="138.5" y="110.4" transform="rotate(-90 138.5 110.4)">MICP2</text>
<text x="141" y="110.4" transform="rotate(-90 141 110.4)">MICN2</text>
<text x="143.5" y="110.4" transform="rotate(-90 143.5 110.4)">MICN1</text>
<text x="146" y="110.4" transform="rotate(-90 146 110.4)">MICP1</text>
<text x="148.5" y="110.4" transform="rotate(-90 148.5 110.4)">MICBAIS</text>
<text x="151" y="110.4" transform="rotate(-90 151 110.4)">P38</text>
<text x="153.5" y="110.4" transform="rotate(-90 153.5 110.4)">P39</text>
<text x="156" y="110.4" transform="rotate(-90 156 110.4)">P19</text>
<text x="158.5" y="110.4" transform="rotate(-90 158.5 110.4)">P14</text>
<text x="161" y="110.4" transform="rotate(-90 161 110.4)">P16</text>
<text x="163.5" y="110.4" transform="rotate(-90 163.5 110.4)">P15</text>
<text x="166" y="110.4" transform="rotate(-90 166 110.4)">P17</text>
<text x="168.1" y="108.4">GND</text>
<text x="168.5" y="110.4" transform="rotate(-90 168.5 110.4)">P2</text>
<text x="117" y="115" transform="rotate(-90 117 115)">62</text>
<text x="119.6" y="115" transform="rotate(-90 119.6 115)">22</text>
<text x="122" y="115" transform="rotate(-90 122 115)">23</text>
<text x="124.5" y="115" transform="rotate(-90 124.5 115)">24</text>
<text x="127" y="115" transform="rotate(-90 127 115)">25</text>
<text x="129.5" y="115" transform="rotate(-90 129.5 115)">26</text>
<text x="132" y="115" transform="rotate(-90 132 115)">27</text>
<text x="134.5" y="115" transform="rotate(-90 134.5 115)">28</text>
<text x="137" y="115" transform="rotate(-90 137 115)">29</text>
<text x="139.5" y="115" transform="rotate(-90 139.5 115)">30</text>
<text x="142" y="115" transform="rotate(-90 142 115)">31</text>
<text x="144.5" y="115" transform="rotate(-90 144.5 115)">32</text>
<text x="147" y="115" transform="rotate(-90 147 115)">33</text>
<text x="149.5" y="115" transform="rotate(-90 149.5 115)">34</text>
<text x="152" y="115" transform="rotate(-90 152 115)">35</text>
<text x="154.5" y="115" transform="rotate(-90 154.5 115)">36</text>
<text x="157" y="115" transform="rotate(-90 157 115)">37</text>
<text x="159.5" y="115" transform="rotate(-90 159.5 115)">38</text>
<text x="162" y="115" transform="rotate(-90 162 115)">39</text>
<text x="164.5" y="115" transform="rotate(-90 164.5 115)">40</text>
<text x="167.5" y="115" transform="rotate(-90 167.5 115)">63</text>
<text x="245.3" y="118.6">RST_KEY</text>
<text x="243.7" y="122.4">1</text>
<text x="243.7" y="124.9">3</text>
<text x="254.9" y="122.4">2</text>
<text x="254.9" y="124.9">4</text>
<text x="99.6" y="129.6" transform="rotate(-90 99.6 129.6)">R124</text>
<text x="103.3" y="128.4" transform="rotate(-90 103.3 128.4)">R77</text>
<text x="107.1" y="128.4" transform="rotate(-90 107.1 128.4)">R78</text>
<text x="110.8" y="128.4" transform="rotate(-90 110.8 128.4)">R79</text>
<text x="114.6" y="130.9" transform="rotate(-90 114.6 130.9)">R126</text>
<text x="119.6" y="130.9" transform="rotate(-90 119.6 130.9)">R127</text>
<text x="247.7" y="127.8">RESET</text>
<text x="129.5" y="132.2" transform="rotate(-90 129.5 132.2)">R80</text>
<text x="132" y="132.2" transform="rotate(-90 132 132.2)">R81</text>
<text x="134.5" y="132.2" transform="rotate(-90 134.5 132.2)">R82</text>
<text x="139.5" y="132.2" transform="rotate(-90 139.5 132.2)">R83</text>
<text x="142" y="132.2" transform="rotate(-90 142 132.2)">R84</text>
<text x="144.5" y="132.2" transform="rotate(-90 144.5 132.2)">R85</text>
<text x="147" y="132.2" transform="rotate(-90 147 132.2)">R86</text>
<text x="149.5" y="132.2" transform="rotate(-90 149.5 132.2)">R87</text>
<text x="152" y="132.2" transform="rotate(-90 152 132.2)">R88</text>
<text x="154.5" y="132.2" transform="rotate(-90 154.5 132.2)">R89</text>
<text x="157" y="132.2" transform="rotate(-90 157 132.2)">R90</text>
<text x="159.5" y="132.2" transform="rotate(-90 159.5 132.2)">R91</text>
<text x="162" y="132.2" transform="rotate(-90 162 132.2)">R92</text>
<text x="164.5" y="132.2" transform="rotate(-90 164.5 132.2)">R93</text>
<text x="167" y="132.2" transform="rotate(-90 167 132.2)">R94</text>
<text x="169.5" y="132.1" transform="rotate(-90 169.5 132.1)">R125</text>
<text x="99.6" y="139.7" transform="rotate(-90 99.6 139.7)">0R</text>
<text x="103.3" y="139.7" transform="rotate(-90 103.3 139.7)">0R</text>
<text x="107.1" y="139.7" transform="rotate(-90 107.1 139.7)">0R</text>
<text x="110.8" y="139.7" transform="rotate(-90 110.8 139.7)">0R</text>
<text x="114.6" y="141" transform="rotate(-90 114.6 141)">0R</text>
<text x="119.6" y="141" transform="rotate(-90 119.6 141)">0R</text>
<text x="129.5" y="143.5" transform="rotate(-90 129.5 143.5)">0R</text>
<text x="132" y="143.5" transform="rotate(-90 132 143.5)">0R</text>
<text x="134.5" y="143.5" transform="rotate(-90 134.5 143.5)">0R</text>
<text x="139.5" y="143.5" transform="rotate(-90 139.5 143.5)">0R</text>
<text x="142" y="143.5" transform="rotate(-90 142 143.5)">0R</text>
<text x="144.5" y="143.5" transform="rotate(-90 144.5 143.5)">0R</text>
<text x="147" y="143.5" transform="rotate(-90 147 143.5)">0R</text>
<text x="149.5" y="143.5" transform="rotate(-90 149.5 143.5)">0R</text>
<text x="152" y="143.5" transform="rotate(-90 152 143.5)">0R</text>
<text x="154.5" y="143.5" transform="rotate(-90 154.5 143.5)">0R</text>
<text x="157" y="143.5" transform="rotate(-90 157 143.5)">0R</text>
<text x="159.5" y="143.5" transform="rotate(-90 159.5 143.5)">0R</text>
<text x="162" y="143.5" transform="rotate(-90 162 143.5)">0R</text>
<text x="164.5" y="143.5" transform="rotate(-90 164.5 143.5)">0R</text>
<text x="167" y="143.5" transform="rotate(-90 167 143.5)">0R</text>
<text x="169.5" y="142.2" transform="rotate(-90 169.5 142.2)">0R</text>
<text x="25.1" y="154.9" transform="rotate(-90 25.1 154.9)">11</text>
<text x="35.1" y="154.9" transform="rotate(-90 35.1 154.9)">10</text>
<text x="261.1" y="154.9">R120</text>
<text x="26.2" y="160.9" transform="rotate(-90 26.2 160.9)">GND</text>
<text x="36.2" y="160.9" transform="rotate(-90 36.2 160.9)">GND</text>
<text x="39" y="159.6">CD</text>
<text x="43.9" y="160.6">9</text>
<text x="50.1" y="156.6">R46</text>
<text x="262.4" y="161.1">1K</text>
<text x="37.8" y="167.1">GND</text>
<text x="39" y="164.6">D0</text>
<text x="39" y="162.1">D1</text>
<text x="43.9" y="165.6">7</text>
<text x="43.9" y="163.1">8</text>
<text x="27.6" y="171.8">SD_Card</text>
<text x="31.2" y="169.3">U4</text>
<text x="37.8" y="172.1">VDD</text>
<text x="37.8" y="169.6">CLK</text>
<text x="43.9" y="173.1">4</text>
<text x="43.9" y="170.6">5</text>
<text x="43.9" y="168.1">6</text>
<text x="54.6" y="168.3">P2</text>
<text x="54.8" y="173.1">P3</text>
<text x="37.8" y="174.6">CMD</text>
<text x="39" y="179.6">D2</text>
<text x="39" y="177.1">D3</text>
<text x="43.9" y="178.1">2</text>
<text x="43.9" y="175.6">3</text>
<text x="114.9" y="179.3">2</text>
<text x="129" y="176.8">1</text>
<text x="26.2" y="182.3" transform="rotate(-90 26.2 182.3)">GND</text>
<text x="36.2" y="182.3" transform="rotate(-90 36.2 182.3)">GND</text>
<text x="43.9" y="180.6">1</text>
<text x="120.7" y="182.3">SW2</text>
<text x="129" y="181.8">3</text>
<text x="25.1" y="187.2" transform="rotate(-90 25.1 187.2)">13</text>
<text x="35.1" y="187.2" transform="rotate(-90 35.1 187.2)">12</text>
<text x="52.5" y="190.8">3V3</text>
<text x="114.9" y="189.3">5</text>
<text x="119.5" y="186.8">SW3X2</text>
<text x="129" y="186.8">4</text>
<text x="129" y="191.8">6</text>
<text x="207.7" y="199.1">BK7251 QFN68_8X8</text>
<text x="177.7" y="209.3">CRD:</text>
<text x="177.7" y="206.8">DRN:</text>
<text x="177.7" y="204.3">SIZE: A4</text>
<text x="185.2" y="206.8">Qunshan</text>
<text x="220.2" y="209.3">UPD: Wednesday, December 05, 2018</text>
<text x="220.2" y="206.8">CHK:</text>
<text x="220.2" y="204.5">FILENAME:</text>
<text x="235.9" y="206.8">Beken</text>
<text x="263.1" y="206.8">APPR:</text>
<text x="263.1" y="204.3">REV:</text>
<text x="263.1" y="209.3">SHEET:</text>
<text x="273.1" y="204.3">3.0</text>
<text x="273.1" y="209.3">4</text>
<text x="276.9" y="207">Beken</text>
<text x="278.1" y="209.3">of</text>
<text x="285.6" y="209.3">4</text>
</g>
<g font-size="2.3">
<text x="181.2" y="12.7">TP4</text>
<text x="197.4" y="12.7">TP5</text>
<text x="214.9" y="12.7">TP1</text>
<text x="197.4" y="22.7">TP6</text>
<text x="214.9" y="22.7">TP2</text>
<text x="245.7" y="27.7">C53</text>
<text x="256.8" y="27.7">C7</text>
<text x="197.4" y="32.7">TP7</text>
<text x="214.9" y="32.7">TP3</text>
<text x="245.7" y="30.2">8.2pF</text>
<text x="256.9" y="30.2">8.2pF</text>
<text x="243.4" y="57.2">8.2pF</text>
<text x="245.7" y="54.4">C55</text>
<text x="253.7" y="57.2">8.2pF</text>
<text x="256.8" y="54.2">C8</text>
<text x="245.4" y="89.2">C54</text>
<text x="256.8" y="89.4">C9</text>
<text x="243.2" y="92.2">8.2pF</text>
<text x="253.7" y="92.2">8.2pF</text>
<text x="261.7" y="131.8">C38</text>
<text x="261.7" y="134.3">100nF</text>
<text x="249.1" y="152.3" transform="rotate(-90 249.1 152.3)">J5</text>
<text x="37.1" y="189">C2</text>
<text x="34.2" y="192.2">4.7uF</text>
</g>
<g font-size="1.8">
<text x="269.1" y="18.2">TOUCHKEY1</text>
<text x="269.1" y="48.2">TOUCHKEY2</text>
<text x="55.1" y="156.6">3K</text>
<text x="138.9" y="162" transform="rotate(-90 138.9 162)">MICP2</text>
<text x="92.8" y="166.6">增加模块脚位，和上海80pin模块兼容</text>
<text x="141.4" y="162.3" transform="rotate(-90 141.4 162.3)">MICN2</text>
<text x="148.9" y="163.8" transform="rotate(-90 148.9 163.8)">MICBIAS</text>
<text x="93" y="169.8">64PIN芯片R124、R125、R126、R127 NC</text>
<text x="93" y="172.3">80PIN芯片R79、R80 NC</text>
</g>
</svg>
